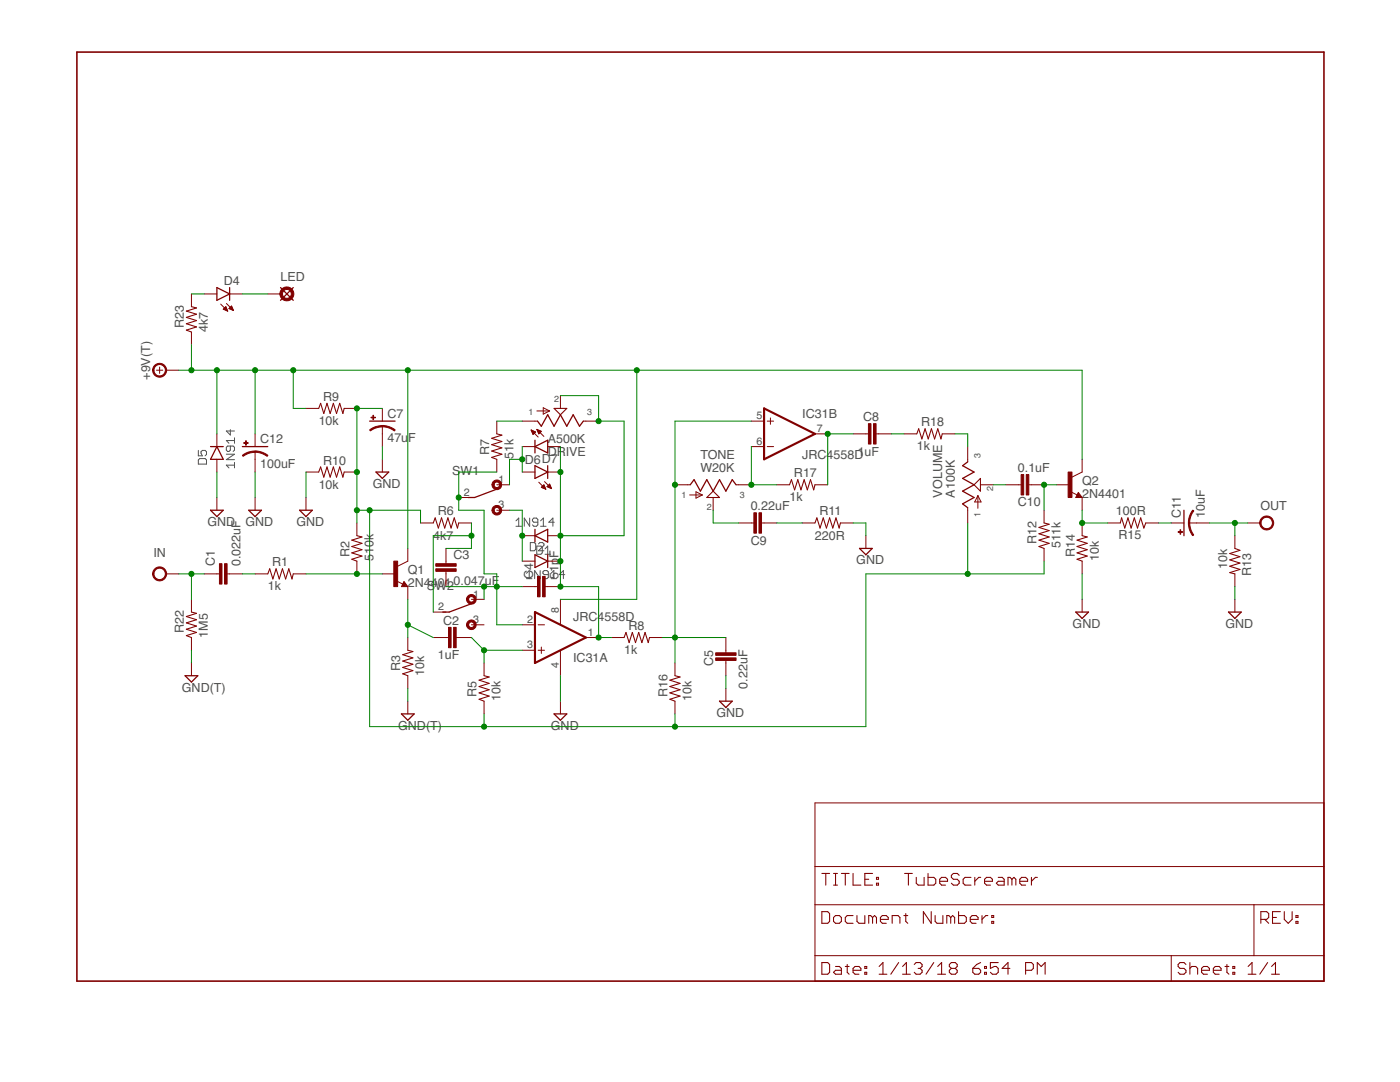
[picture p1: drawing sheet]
<svg xmlns="http://www.w3.org/2000/svg" width="279mm" height="216mm" viewBox="0 0 279 216" stroke-linecap="round" stroke-linejoin="round" font-family="sans-serif">
<g fill="none" stroke="#505050" stroke-width=".2">
<path d="M39.6 91.8l.3-.3h1l.3 .3v.8h-1.6zM39.6 89.9v1.1h.8l-.3-.6v-.3l.3-.2h.5l.3 .2v.6l-.3 .3M45.2 90.6h1.6l-1.6 1.1h1.6M46 89v.8l-.3 .3h-.3l-.2-.3v-.5l.2-.3h1.1l.3 .3v.5l-.3 .3M46 85.7v1.1l-.8-.8h1.6M46.8 92.8h-1.6l.5 .6M46.8 87.4v1.1M46.8 92.3v1.1M46.8 87.9h-1.6l.5 .6M103 103.9l.5-.5v1.6M103 105h1.1M105.1 114.4l.5-.5v1.6"/>
<path d="M105.1 115.5h1.1M105.7 103.4v1.6l-1.1-1.6v1.6M105.8 108.3h.8l.3 .2v1.1l-.3 .3h-.8zM107.1 109h.8l.3 .2v1.1l-.3 .3h-.8zM107.3 104.2h-.8l-.2-.3v-.2l.2-.3h.6l.2 .3v1l-.2 .3h-.6l-.2-.3M107.5 108.5l.2-.2h.6l.3 .2v.3l-1.1 1.1h1.1M107.8 113.9v1.6l-1.1-1.6v1.6M107.9 105h1.1M107.9 103.9l.5-.5v1.6M108.8 110.6h1.1M108.8 109.5l.5-.5v1.6M109.4 114.7h-.8l-.2-.3v-.3l.2-.2h.6l.2 .2v1.1l-.2 .3h-.6l-.2-.3"/>
<path d="M110 115.5h1.1M110 114.4l.5-.5v1.6M110.6 104.2h-1.1l.8-.8v1.6M112.7 114.7h-1.1l.8-.8v1.6"/>
</g>
<g fill="none" stroke="#800000" stroke-width=".21">
<path d="M38.2 61.2l1 .2-2 .7 2 .6-2 .6 2 .7-2 .6 2 .6-2 .7 1 .4M63.6 81.5l.4-1 .6 2 .7-2 .6 2 .6-2 .7 2 .6-2 .6 2 .3-1M63.6 94.2l.4-1 .6 2 .7-2 .6 2 .6-2 .7 2 .6-2 .6 2 .3-1M99.1 86.6l1.1 .2-2.1 .7 2.1 .6-2.1 .6 2.1 .7-2.1 .6 2.1 .6-2.1 .7 1 .4M110.6 81.5h2.5l-1.3 1.3zM142.3 98l1.3 1.3h-2.5zM157.6 96.7l.3-1 .7 2 .6-2 .7 2 .6-2 .6 2 .7-2 .6 2 .2-1M183 86.6l.3-1 .7 2 .6-2 .7 2 .6-2 .6 2 .7-2 .6 2 .2-1M194.4 96.7l1.3-1.2v2.5zM53.4 114.5l.4-1 .7 2 .6-2 .6 2 .7-2 .6 2 .6-2 .7 2 .2-1M71.2 106.9l1 .2-2 .7 2 .6-2 .7 2 .6-2 .6 2 .7-2 .6 1 .4M86.5 104.4l.3-1.1 .7 2.1 .6-2.1 .7 2.1 .6-2.1 .6 2.1 .7-2.1 .6 2.1 .2-1"/>
<path d="M162.6 104.4l.4-1.1 .7 2.1 .6-2.1 .6 2.1 .7-2.1 .6 2.1 .6-2.1 .7 2.1 .2-1M208.4 104.4l1 .2-2.1 .6 2.1 .7-2.1 .6 2.1 .6-2.1 .7 2.1 .6-2.1 .7 1.1 .3M216 106.9l1 .2-2.1 .7 2.1 .6-2.1 .7 2.1 .6-2.1 .6 2.1 .7-2.1 .6 1.1 .4M223.6 104.4l.2-1.1 .7 2.1 .6-2.1 .6 2.1 .7-2.1 .6 2.1 .6-2.1 .7 2.1 .4-1M246.4 109.4l1.1 .4-2.1 .6 2.1 .7-2.1 .6 2.1 .7-2.1 .6 2.1 .6-2.1 .7 1 .2M38.2 122.1l1 .3-2 .6 2 .7-2 .6 2 .6-2 .7 2 .6-2 .6 1 .4M81.4 129.8l1 .2-2 .6 2 .7-2 .6 2 .6-2 .7 2 .6-2 .7 1 .3M96.6 134.8l1 .3-2 .6 2 .7-2 .6 2 .6-2 .7 2 .6-2 .6 1 .4M124.5 127.2l.4-1 .7 2 .6-2 .6 2 .7-2 .6 2 .6-2 .7 2 .2-1M134.7 134.8l1 .3-2 .6 2 .7-2 .6 2 .6-2 .7 2 .6-2 .6 1 .4M164 174.3h1.6M164.8 174.3v2.3"/>
<path d="M166.3 174.3h.8M166.3 176.6h.8M166.8 174.3v2.3M167.9 174.3h1.6M168.7 174.3v2.3M170.2 174.3v2.3h1.6M172.6 175.5h.8M174.1 174.3h-1.5v2.3h1.5M174.9 176.2h.4v.4h-.4zM174.9 175.1h.4v.4h-.4zM180.5 174.3h1.6M181.3 174.3v2.3"/>
<path d="M182.9 175.1v1.1l.3 .4h1.2v-1.5M185.2 174.3v2.3h1.2l.4-.4v-.7l-.4-.4h-1.2M187.5 175.9h1.6v-.4l-.4-.4h-.8l-.4 .4v.7l.4 .4h.8M191.4 174.7l-.3-.4h-.8l-.4 .4v.4l.4 .4h.8l.3 .4v.3l-.3 .4h-.8l-.4-.4M193.8 175.1h-1.2l-.4 .4v.7l.4 .4h1.2M194.5 175.1v1.5M195.7 175.1h-.4l-.8 .8M196.5 175.9h1.6v-.4l-.4-.4h-.8l-.4 .4v.7l.4 .4h.8M199.2 175.1h.8l.4 .4v1.1h-1.2l-.4-.4 .4-.3h1.2M202 175.5l-.4-.4h-.4v1.5M202 175.5v1.1M202 175.5l.4-.4 .3 .4v1.1"/>
<path d="M203.5 175.9h1.6v-.4l-.4-.4h-.8l-.4 .4v.7l.4 .4h.8M205.8 175.1v1.5M207 175.1h-.4l-.8 .8M164 181.9h1.2l.4 .4v1.6l-.4 .3h-1.2zM164 192.1h1.2l.4 .3v1.6l-.4 .4h-1.2zM166.3 183.1l.5-.4h.7l.4 .4v.8l-.4 .3h-.7l-.5-.3zM166.8 192.8h.7l.4 .4v1.2h-1.1l-.5-.4 .5-.4h1.1M168.7 192.8h.8M169.1 192.4v1.6l.4 .4M170.2 193.6h1.6v-.4l-.4-.4h-.8l-.4 .4v.8l.4 .4h.8M170.2 182.7h-1.1l-.4 .4v.8l.4 .3h1.1M171 182.7v1.2l.4 .3h1.2v-1.5"/>
<path d="M172.6 194h.4v.4h-.4zM172.6 192.8h.4v.4h-.4zM174.1 183.1l-.3-.4h-.4v1.5M174.1 183.1l.4-.4 .4 .4v1.1M174.1 183.1v1.1M175.5 194.4h1.5M175.5 192.8l.7-.7v2.3M175.7 183.5h1.6v-.4l-.4-.4h-.8l-.4 .4v.8l.4 .3h.8M178.1 184.2v-1.5h1.1l.4 .4v1.1M179.3 192.1l-1.5 2.3M180.1 194.4h1.6M180.1 192.8l.8-.7v2.3"/>
<path d="M180.4 182.7h.8M180.8 182.3v1.6l.4 .3M182.5 192.4l.3-.3h.8l.4 .3v.4l-.4 .4M183.2 193.2h.4M183.6 193.2l.4 .4v.4l-.4 .4h-.8l-.3-.4M185.8 181.9v2.3l-1.5-2.3v2.3M186.4 192.1l-1.6 2.3M186.6 182.7v1.2l.4 .3h1.2v-1.5M187.1 194.4h1.6M187.1 192.8l.8-.7v2.3M189.7 183.1l-.3-.4h-.4v1.5M189.7 183.1v1.1"/>
<path d="M189.7 183.1l.4-.4 .4 .4v1.1M189.9 193.2l-.4 .4v.4l.4 .4h.7l.4-.4v-.4l-.4-.4M189.9 193.2l-.4-.4v-.4l.4-.3h.7l.4 .3v.4l-.4 .4M189.9 193.2h.7M191.3 181.9v2.3h1.2l.3-.3v-.8l-.3-.4h-1.2M193.6 183.5h1.6v-.4l-.4-.4h-.8l-.4 .4v.8l.4 .3h.8M194.1 193.2h1.2l.4 .4v.4l-.4 .4h-.8l-.4-.4zM195.7 192.1l-.8 .3-.8 .8M196 182.7v1.5M196.5 194h.4v.4h-.4zM196.5 192.8h.4v.4h-.4zM197.1 182.7h-.4l-.7 .8"/>
<path d="M197.9 183.9h.4v.3h-.4zM197.9 182.7h.4v.4h-.4zM199.2 192.1h-1.5v1.1l.7-.4h.4l.4 .4v.8l-.4 .4h-.7l-.4-.4M201.5 193.2h-1.5l1.2-1.1v2.3M204.7 193.6h1.1l.4-.4v-.8l-.4-.3h-1.1v2.3M207 194.4v-2.3l.8 .7 .8-.7v2.3M236.7 192.4l-.4-.3h-.8l-.4 .3v.4l.4 .4h.8l.4 .4v.4l-.4 .4h-.8l-.4-.4M237.5 193.2l.3-.4h.8l.4 .4v1.2M237.5 192.1v2.3M239.8 193.6h1.6v-.4l-.4-.4h-.8l-.4 .4v.8l.4 .4h.8M242.1 193.6h1.6v-.4l-.4-.4h-.8l-.4 .4v.8l.4 .4h.8M244.5 192.8h.8"/>
<path d="M244.9 192.4v1.6l.4 .4M246 194h.4v.4h-.4zM246 192.8h.4v.4h-.4zM249.1 194.4h1.6M249.1 192.8l.8-.7v2.3M251.6 183.5h1.2l.4-.4v-.8l-.4-.4h-1.2v2.3M252.4 183.5l.8 .7M253 192.1l-1.6 2.3M253.8 194.4h1.5M253.8 192.8l.8-.7v2.3M254 183.1h.7M255.5 181.9h-1.5v2.3h1.5"/>
<path d="M256.3 181.9v1.6l.8 .7 .8-.7v-1.6M258.6 183.9h.4v.3h-.4zM258.6 182.7h.4v.4h-.4z"/>
</g>
<g fill="none" stroke="#800000" stroke-width=".2">
<path d="M38.2 58.7v2.5M40.7 58.7h2.6M45.8 58.7h2.6M53.4 58.7h2.6M31.2 73.9h1.3M31.9 73.2v1.3M33.1 73.9h2.6M38.2 66.3v2.5M44 60.7l1.4 1.4M44.6 61.7l.5-.5 .3 .9zM44.6 61.6h.7M44.7 61.8h.6"/>
<path d="M44.7 61.5h.5M44.9 61.4h.2M45 61.9h.4M45 61.3h.1M45.2 60.6l1.4 1.4M45.3 62h.1M45.7 61.6l.5-.5 .4 .9zM45.7 61.5h.7M45.9 61.6h.6M45.9 61.4h.5M46 61.3h.3M46.1 61.2h.1"/>
<path d="M46.1 61.8h.4M46.4 61.9h.2M111.8 79v2.5M43.3 86.6v2.5M43.3 91.7v2.5M43.3 99.3v2.5M50.9 86.6v2.5M50.9 90.1v4.1M50.9 99.3v2.5M61.1 81.5h2.5M61.1 94.2h2.5M61.1 99.3v2.5"/>
<path d="M68.7 81.5h2.5M68.7 94.2h2.5M76.3 81.5v2.5M76.3 85v4.1M76.3 91.7v2.5M91.5 99.3h2.6M99.1 84v2.6M99.1 91.7v2.5M99.1 96.7h2.6M104.2 94.2h2.6M104.2 84h3.1M104.2 89.1h2.6"/>
<path d="M106 85.8l1.4 1.4M106 85.8l.9 .4M106 85.8l.4 .9 .5-.5M106 85.9h.2M106.1 86h.3M106.2 86.1h.5M106.2 86.2h.6M106.2 86.4h.5M106.3 86.5h.3M106.3 86.6h.2M107.1 82h2.6M107.1 85.7l1.4 1.4"/>
<path d="M107.1 85.7l.9 .4-.5 .5zM107.2 85.7h.1M107.2 85.9h.4M107.3 86h.6M107.3 86.1h.7M107.4 86.2h.5M107.4 86.4h.4M107.5 86.5h.1M107.5 96.2l1.4 1.4M108.1 97.2h.7M108.2 97.1h.5M108.3 97.3h.5"/>
<path d="M108.3 97h.3M108.4 81.4l1.3 .6-1.3 .6zM108.4 96.9h.2M108.5 96.7l.4 .9-.9-.4zM108.5 97.5h.4M108.7 96.1l1.4 1.4M108.8 97.6h.1M109.2 97.1h.7M109.3 94.2h2.5M109.3 89.1h2.5M109.3 97h.6M109.4 97.2h.6"/>
<path d="M109.5 96.9h.3M109.6 96.7h.1M109.7 96.6l-.5 .5 .9 .4M109.7 96.6l.4 .9M109.7 96.6h.1M109.7 97.3h.3M110 97.5h.1M116.4 84h3.1M134.7 96.7h3.1M137.6 98.8h2.6M138.9 98.1l1.3 .7-1.3 .6zM142.3 99.3v2.5"/>
<path d="M146.9 96.7h3M149.9 84h2.6M149.9 89.1h2.6M153.1 84h1.3M153.1 89.1h1.3M153.8 83.4v1.3M155 96.7h2.6M162.6 96.7h2.6M162.6 86.6h2.6M170.3 86.6h3M174.8 86.6h3.1M180.4 86.6h2.6"/>
<path d="M188 86.6h2.6M193.1 89.1v3.1M195.2 98.9v2.5M195.2 98.9l.6 1.3h-1.3zM195.7 96.7h2.5M200.7 96.7h3.1M205.3 96.7h3.1M210.9 96.7h2.5M213.7 98.1l1.3 .7M215.2 98.3l.8 1h-1.3zM216 91.7v2.5l-2.1 1M216 99.3v2.5"/>
<path d="M33.1 114.5h2.6M38.2 119.6v2.5M40.7 114.5h3.1M45.3 114.5h3.1M50.9 114.5h2.5M58.5 114.5h2.6M71.2 104.4v2.5M71.2 112v2.5M76.3 114.5h2.5M79.1 115.9l1.3 .6M80.6 116l.8 1.1h-1.3zM81.4 109.4v2.6l-2 1"/>
<path d="M81.4 117.1v2.5M83.9 104.4h2.6M89 109.4v3.1M89 114v3.1M91.5 104.4h2.6M94.1 119.6h2.5M99.1 101.8h2.6M104.2 106.9h2.6M104.2 112h2.6M104.2 117.1h3.1M108.8 117.1h3M109.3 106.9h2.5"/>
<path d="M109.3 112h2.5M111.8 119.6v5.1M147.4 104.4h3.1M152 104.4h3M160.1 104.4h2.5M167.7 104.4h2.6M172.8 106.9v2.5M193.1 101.3v3.1M208.4 101.8v2.6M208.4 109.4v2.6M216 104.4v2.5M216 112v2.5"/>
<path d="M216 119.6v2.5M221 104.4h2.6M228.7 104.4h2.5M233.7 104.4h2.6M237.3 104.4h4.1M246.4 106.9v2.5M246.4 114.5v2.6M246.4 119.6v2.5M249 104.4h2.5M38.2 127.2v2.6M38.2 132.3v2.5M81.4 127.2v2.6"/>
<path d="M81.4 134.8v2.6M81.4 139.9v2.6M86.5 127.2h3M86.5 122.1h2.5M91 127.2h3.1M94.1 124.7h2.5M96.6 132.3v2.5M96.6 139.9v2.6M104.2 129.8h2.6M104.2 124.7h2.6M107.4 129.8h1.3M107.4 124.7h1.3"/>
<path d="M108 129.1v1.3M111.8 129.8v5M111.8 139.9v2.6M116.9 127.2h2.6M122 127.2h2.5M129.6 127.2h2.6M134.7 132.3v2.5M134.7 139.9v2.6M144.9 127.2v3.1M144.9 131.8v3M144.9 137.4v2.5M162.6 160.2h101.6v35.6h-101.6z"/>
<path d="M162.6 172.9h101.6M162.6 180.5h101.6M162.6 190.7h101.6M233.7 190.7v5.1M250.3 180.5v10.2"/>
</g>
<g fill="#800000" stroke="#800000" stroke-width=".2">
<path d="M30.8 113.6a1.39 1.39 0 0 1 2.2 .2 1.39 1.39 0 0 1-.8 2.1 1.39 1.39 0 0 1-1.7-1.4h.2a1.15 1.15 0 0 1 1.6-1.1 1.15 1.15 0 0 1 .3 1.9 1.15 1.15 0 0 1-1.8-.5l-.1-.3h-.2z" fill-rule="evenodd"/>
<path d="M30.8 72.9a1.4 1.4 0 0 1 2.2 .3 1.4 1.4 0 0 1-.8 2 1.4 1.4 0 0 1-1.7-1.3h.2a1.15 1.15 0 0 1 1.6-1.1 1.15 1.15 0 0 1 .3 1.9 1.15 1.15 0 0 1-1.8-.5l-.1-.3h-.2z" fill-rule="evenodd"/>
<path d="M50.9 90l1.4 .2 1.2 .7-.2 .2-.9-.5-1.5-.4z" fill-rule="evenodd"/>
<path d="M48.4 90.9l1.2-.7 1.3-.2v.3l-1 .1-1.4 .7z" fill-rule="evenodd"/>
<path d="M238 101.8l.3 .1-.6 .9-.3 1.6h-.2l.2-1.4z" fill-rule="evenodd"/>
<path d="M237.2 104.4h.2l.3 1.5 .5 .8-.2 .2-.6-1.2z" fill-rule="evenodd"/>
<path d="M251.8 103.4a1.39 1.39 0 0 1 2.2 .2 1.39 1.39 0 0 1-.8 2.1 1.39 1.39 0 0 1-1.8-1.3h.3a1.15 1.15 0 0 1 1.6-1.1 1.15 1.15 0 0 1 .2 1.9 1.15 1.15 0 0 1-1.8-.6v-.2h-.3z" fill-rule="evenodd"/>
<path d="M76.3 84.9l1.4 .2 1.2 .7-.2 .2-.9-.5-1.5-.3z" fill-rule="evenodd"/>
<path d="M73.8 85.8l1.2-.7 1.3-.2v.3l-1.5 .3-.9 .5z" fill-rule="evenodd"/>
<path d="M56.2 57.7a1.4 1.4 0 0 1 2.2 .2 1.4 1.4 0 0 1-.8 2.1 1.4 1.4 0 0 1-1.7-1.3h.2a1.14 1.14 0 0 1 1.6-1.1 1.14 1.14 0 0 1 .3 1.9 1.14 1.14 0 0 1-1.8-.6l-.1-.2h-.2z" fill-rule="evenodd"/>
<path d="M56.5 57.8a1.15 1.15 0 0 1 1.8 .3 1.15 1.15 0 0 1-.8 1.6 1.15 1.15 0 0 1-1.4-1h.3a.88 .88 0 0 1 1.2-.9 .88 .88 0 0 1 .2 1.5 .88 .88 0 0 1-1.4-.4v-.2h-.3l.2-.7z" fill-rule="evenodd"/>
<path d="M98.4 96.1a.96 .96 0 0 1 1.5 .1 .96 .96 0 0 1-.4 1.4 .96 .96 0 0 1-1.3-.9h.4a.56 .56 0 0 1 .8-.5 .56 .56 0 0 1 .2 .9 .56 .56 0 0 1-1-.2v-.2h-.4z" fill-rule="evenodd"/>
<path d="M98.4 101.2a.96 .96 0 0 1 1.5 0 .96 .96 0 0 1-.4 1.5 .96 .96 0 0 1-1.3-.9h.4a.56 .56 0 0 1 .8-.5 .56 .56 0 0 1 .2 .9 .56 .56 0 0 1-1-.2v-.2h-.4z" fill-rule="evenodd"/>
<path d="M93.3 119a.96 .96 0 0 1 1.6 .1 .96 .96 0 0 1-.6 1.4 .96 .96 0 0 1-1.2-.9h.4a.56 .56 0 0 1 .8-.6 .56 .56 0 0 1 .2 .9 .56 .56 0 0 1-.9-.1l-.1-.2h-.4z" fill-rule="evenodd"/>
<path d="M93.3 124.1a.96 .96 0 0 1 1.6 0 .96 .96 0 0 1-.6 1.5 .96 .96 0 0 1-1.2-.9h.4a.56 .56 0 0 1 .8-.6 .56 .56 0 0 1 .2 .9 .56 .56 0 0 1-.9-.2l-.1-.1h-.4z" fill-rule="evenodd"/>
</g>
<g fill="#800000" stroke="#800000" stroke-width=".2">
<path d="M43.8 112.5h.5v4h-.5z"/>
<path d="M44.8 112.5h.5v4h-.5z"/>
<path d="M48.6 88.3h.9v.2h-.9z"/>
<path d="M49 87.9h.1v.9h-.1z"/>
<path d="M78.6 112h.8v5.1h-.8z"/>
<path d="M213.2 94.2h.7v5.1h-.7z"/>
<path d="M89.5 125.2h.5v4h-.5z"/>
<path d="M90.5 125.2h.5v4h-.5z"/>
<path d="M87 112.5h4v.5h-4z"/>
<path d="M87 113.5h4v.5h-4z"/>
<path d="M107.3 115h.5v4.1h-.5z"/>
<path d="M108.3 115h.5v4.1h-.5z"/>
<path d="M142.8 131.3h4.1v.5h-4.1z"/>
<path d="M142.8 130.3h4.1v.5h-4.1z"/>
<path d="M151.5 102.3h.5v4.1h-.5z"/>
<path d="M150.5 102.3h.5v4.1h-.5z"/>
<path d="M173.3 84.5h.5v4.1h-.5z"/>
<path d="M174.3 84.5h.5v4.1h-.5z"/>
<path d="M204.8 94.7h.5v4.1h-.5z"/>
<path d="M203.8 94.7h.5v4.1h-.5z"/>
<path d="M235.5 105.7h.1v.9h-.1z"/>
<path d="M235.1 106.1h.9v.1h-.9z"/>
<path d="M74 83.2h.9v.2h-.9z"/>
<path d="M74.4 82.9h.1v.9h-.1z"/>
</g>
<g fill="none" stroke="#800000" stroke-width=".25">
<path d="M43.3 57.4l2.5 1.3-2.5 1.2zM45.8 57.4v2.5M56 57.4l2.5 2.5M58.5 57.4l-2.5 2.5M42 89.1h2.6M43.3 89.1l1.3 2.6h-2.6zM48.4 89.1h5M73.8 84h5M75 94.2h2.6l-1.3 1.3zM99.8 97.4l-5.1 1.9h-1.2M106.8 89.1l2.5-1.3v2.6zM106.8 87.8v2.6"/>
<path d="M106.8 92.9l2.5 1.3-2.5 1.3zM107.3 84l.7 1 1.3-2.2 1.3 2.2 1.2-2.2 1.3 2.2 1.3-2.2 1.3 2.2 .7-1M109.3 92.9v2.6M137.8 96.7l.7-1 1.3 2.3 1.3-2.3 1.2 2.3 1.3-2.3 1.3 2.3 1.2-2.3 .8 1M193.1 92.2l-1 .7 2.3 1.3-2.3 1.3 2.3 1.2-2.3 1.3 2.3 1.3-2.3 1.2 1 .8M215.2 98.8l.1 .2h-.4l.3-.5 .5 .6h-.8M42 101.8h2.6l-1.3 1.3zM49.6 101.8h2.6l-1.3 1.3zM59.8 101.8h2.5l-1.2 1.3zM80.6 116.5l.2 .3h-.4l.2-.5 .5 .6h-.7M106.8 106.9l2.5-1.3v2.6zM106.8 105.6v2.6"/>
<path d="M106.8 110.7l2.5 1.3-2.5 1.2zM109.3 110.7v2.5M171.5 109.4h2.6l-1.3 1.3zM236.3 101.8v5.1M36.9 134.8h2.6l-1.3 1.3zM94.7 120.2l-5.1 1.9h-1.2M143.6 139.9h2.5l-1.2 1.3zM214.7 122.1h2.5l-1.2 1.3zM245.2 122.1h2.5l-1.3 1.3zM80.1 142.5h2.6l-1.3 1.2zM110.6 142.5h2.5l-1.3 1.2z"/>
</g>
<path d="M152.5 81.5l10.1 5.1-10.1 5.1zM106.8 122.1l10.1 5.1-10.1 5.1z" fill="none" stroke="#800000" stroke-width=".42"/>
<path d="M15.3 10.4h248.9v185.4h-248.9z" fill="none" stroke="#800000" stroke-width=".32"/>
<g fill="none" stroke="#008000" stroke-width=".2">
<path d="M38.2 58.7h2.5M48.4 58.7h5M35.7 73.9h180.3v17.8M38.2 68.8v5.1M43.3 73.9v12.7M50.9 73.9v12.7M58.5 73.9v7.6h2.6M81.4 73.9v35.5M111.8 79h7.7v5h5v22.9h-12.7M127.1 73.9v45.7h-15.3M43.3 94.2v5.1M50.9 94.2v5.1"/>
<path d="M61.1 94.2v5.1M76.3 89.1v2.6M76.3 81.5h-5.1v22.9M99.1 94.2h-7.6v7.6h5.1v12.7h2.5v10.2h5.1M99.1 84h5.1M104.2 89.1v5.1M104.2 91.7h-2.5v5M111.8 89.1v28h7.7v10.1h2.5M149.9 84h-15.2v48.3M149.9 89.1v7.6h5.1M170.3 86.6h-5.1v10.1M177.9 86.6h2.5"/>
<path d="M190.6 86.6h2.5v2.5M198.2 96.7h2.5M210.9 96.7h-2.5v5.1M35.7 114.5h5M38.2 114.5v5.1M48.4 114.5h2.5M61.1 114.5h15.2M71.2 101.8h12.7v2.6M73.8 101.8v43.2h99v-30.5h35.6v-2.5M81.4 119.6v7.6M89 117.1h15.2M94.1 106.9h-7.6v15.2"/>
<path d="M94.1 104.4v5h-5.1M96.6 117.1v2.5M101.7 101.8h2.5v10.2M142.3 101.8v2.6h5.1M155 104.4h5.1M170.3 104.4h2.5v2.5M193.1 104.4v10.1M216 101.8v2.6h5M216 114.5v5.1M231.2 104.4h2.5M241.4 104.4h7.6M246.4 104.4v2.5"/>
<path d="M246.4 117.1v2.5M38.2 129.8v2.5M81.4 137.4v2.5M81.4 124.7l5.1 2.5M94.1 127.2l2.5 2.6M96.6 129.8v2.5M96.6 129.8h7.6M111.8 134.8v5.1M132.2 127.2h12.7M144.9 134.8v2.6M96.6 142.5v2.5M134.7 142.5v2.5"/>
</g>
<g fill="#008000" stroke="#008000" stroke-width=".2">
<circle cx="38.2" cy="114.5" r=".51"/>
<circle cx="71.2" cy="114.5" r=".51"/>
<circle cx="38.2" cy="73.9" r=".51"/>
<circle cx="43.3" cy="73.9" r=".51"/>
<circle cx="50.9" cy="73.9" r=".51"/>
<circle cx="58.5" cy="73.9" r=".51"/>
<circle cx="81.4" cy="73.9" r=".51"/>
<circle cx="127.1" cy="73.9" r=".51"/>
<circle cx="71.2" cy="94.2" r=".51"/>
<circle cx="71.2" cy="101.8" r=".51"/>
<circle cx="96.6" cy="145" r=".51"/>
<circle cx="134.7" cy="145" r=".51"/>
<circle cx="193.1" cy="114.5" r=".51"/>
<circle cx="71.2" cy="81.5" r=".51"/>
<circle cx="73.8" cy="101.8" r=".51"/>
<circle cx="81.4" cy="124.7" r=".51"/>
<circle cx="96.6" cy="129.8" r=".51"/>
<circle cx="99.1" cy="117.1" r=".51"/>
<circle cx="91.5" cy="99.3" r=".51"/>
<circle cx="96.6" cy="117.1" r=".51"/>
<circle cx="134.7" cy="127.2" r=".51"/>
<circle cx="134.7" cy="96.7" r=".51"/>
<circle cx="149.9" cy="96.7" r=".51"/>
<circle cx="165.2" cy="86.6" r=".51"/>
<circle cx="208.4" cy="96.7" r=".51"/>
<circle cx="216" cy="104.4" r=".51"/>
<circle cx="246.4" cy="104.4" r=".51"/>
<circle cx="111.8" cy="112" r=".51"/>
<circle cx="111.8" cy="106.9" r=".51"/>
<circle cx="111.8" cy="117.1" r=".51"/>
<circle cx="119.5" cy="127.2" r=".51"/>
<circle cx="119.5" cy="84" r=".51"/>
<circle cx="111.8" cy="94.2" r=".51"/>
<circle cx="104.2" cy="91.7" r=".51"/>
<circle cx="104.2" cy="106.9" r=".51"/>
<circle cx="94.1" cy="106.9" r=".51"/>
</g>
<g font-size="2.5" fill="#505050">
<text x="44.7" y="56.9">D4</text>
<text x="56" y="56.1">LED</text>
<text x="36.7" y="65.4" transform="rotate(-90 36.7 65.4)">R23</text>
<text x="41.5" y="66.3" transform="rotate(-90 41.5 66.3)">4k7</text>
<text x="30" y="75.8" transform="rotate(-90 30 75.8)">+9V(T)</text>
<text x="64.5" y="80">R9</text>
<text x="77.3" y="83.4">C7</text>
<text x="160.1" y="83.4">IC31B</text>
<text x="51.9" y="88.5">C12</text>
<text x="63.6" y="84.8">10k</text>
<text x="77.3" y="88.2">47u</text>
<text x="81.5" y="88.2">F</text>
<text x="109.3" y="88.4">A500K</text>
<text x="172.3" y="84">C8</text>
<text x="183" y="89.9">1k</text>
<text x="183.8" y="85.1">R18</text>
<text x="51.9" y="93.3">100uF</text>
<text x="64.5" y="92.7">R10</text>
<text x="90.3" y="94.8">S</text>
<text x="91.9" y="94.8">W1</text>
<text x="97.7" y="90.8" transform="rotate(-90 97.7 90.8)">R7</text>
<text x="102.5" y="91.7" transform="rotate(-90 102.5 91.7)">51k</text>
<text x="104.7" y="92.7">D6D7</text>
<text x="109.3" y="90.9">DRIVE</text>
<text x="139.8" y="94.2">W20K</text>
<text x="139.8" y="91.7">TONE</text>
<text x="158.5" y="95.2">R17</text>
<text x="160.1" y="91.7">JRC4558D</text>
<text x="171.2" y="90.9">1uF</text>
<text x="203.1" y="94.2">0.1uF</text>
<text x="63.6" y="97.5">10k</text>
<text x="74.4" y="97.4">GND</text>
<text x="149.8" y="101.8">0.22uF</text>
<text x="157.6" y="100">1k</text>
<text x="188" y="99.3" transform="rotate(-90 188 99.3)">VOLUME</text>
<text x="190.6" y="99.3" transform="rotate(-90 190.6 99.3)">A100K</text>
<text x="203.1" y="101.1">C10</text>
<text x="216" y="99.3">2N4401</text>
<text x="216" y="96.7">Q2</text>
<text x="251.5" y="101.8">OUT</text>
<text x="41.4" y="105">GND</text>
<text x="49" y="105">GND</text>
<text x="59.2" y="105">GND</text>
<text x="86.5" y="107.7">4k7</text>
<text x="87.3" y="102.9">R6</text>
<text x="162.6" y="107.7">220R</text>
<text x="163.5" y="102.9">R11</text>
<text x="222.7" y="102.8">100R</text>
<text x="223.2" y="107.6">R15</text>
<text x="235.7" y="103.3" transform="rotate(-90 235.7 103.3)">C11</text>
<text x="240.5" y="103.3" transform="rotate(-90 240.5 103.3)">10uF</text>
<text x="30.6" y="111.2">IN</text>
<text x="42.9" y="113" transform="rotate(-90 42.9 113)">C1</text>
<text x="48" y="113" transform="rotate(-90 48 113)">0.022uF</text>
<text x="54.3" y="113">R1</text>
<text x="69.7" y="111.1" transform="rotate(-90 69.7 111.1)">R2</text>
<text x="74.5" y="112" transform="rotate(-90 74.5 112)">510k</text>
<text x="90.5" y="111.6">C3</text>
<text x="111.5" y="111.4" transform="rotate(-90 111.5 111.4)">F</text>
<text x="149.8" y="108.7">C9</text>
<text x="170.9" y="112.6">GND</text>
<text x="206.9" y="108.5" transform="rotate(-90 206.9 108.5)">R12</text>
<text x="211.7" y="109.4" transform="rotate(-90 211.7 109.4)">511k</text>
<text x="214.5" y="111.1" transform="rotate(-90 214.5 111.1)">R14</text>
<text x="219.3" y="112" transform="rotate(-90 219.3 112)">10k</text>
<text x="244.9" y="113.5" transform="rotate(-90 244.9 113.5)">10k</text>
<text x="53.4" y="117.8">1k</text>
<text x="81.4" y="117">2N44010.047uF</text>
<text x="81.4" y="114.5">Q1</text>
<text x="85.2" y="117.7">S</text>
<text x="86.9" y="117.7">W2</text>
<text x="106.4" y="115.5" transform="rotate(-90 106.4 115.5)">C4</text>
<text x="111.5" y="115.5" transform="rotate(-90 111.5 115.5)">51p</text>
<text x="249.7" y="114.9" transform="rotate(-90 249.7 114.9)">R13</text>
<text x="88.5" y="124.7">C2</text>
<text x="114.4" y="123.9">JRC4558D</text>
<text x="125.4" y="125.7">R8</text>
<text x="214.1" y="125.3">GND</text>
<text x="244.5" y="125.3">GND</text>
<text x="36.7" y="126.3" transform="rotate(-90 36.7 126.3)">R22</text>
<text x="41.5" y="127.2" transform="rotate(-90 41.5 127.2)">1M5</text>
<text x="87.4" y="131.5">1uF</text>
<text x="124.5" y="130.5">1k</text>
<text x="36.3" y="138">GND(T)</text>
<text x="79.9" y="133.9" transform="rotate(-90 79.9 133.9)">R3</text>
<text x="84.7" y="134.8" transform="rotate(-90 84.7 134.8)">10k</text>
<text x="114.4" y="132.2">IC31A</text>
<text x="142.3" y="132.8" transform="rotate(-90 142.3 132.8)">C5</text>
<text x="149.2" y="137.4" transform="rotate(-90 149.2 137.4)">0.22uF</text>
<text x="95.1" y="139" transform="rotate(-90 95.1 139)">R5</text>
<text x="99.9" y="139.9" transform="rotate(-90 99.9 139.9)">10k</text>
<text x="133.2" y="139" transform="rotate(-90 133.2 139)">R16</text>
<text x="138" y="139.9" transform="rotate(-90 138 139.9)">10k</text>
<text x="143" y="143.1">GND</text>
<text x="79.5" y="145.6">GND(T)</text>
<text x="109.9" y="145.6">GND</text>
</g>
<g font-size="2.1" fill="#505050">
<text x="150.9" y="83.7">5</text>
<text x="150.9" y="88.8">6</text>
<text x="163" y="86.2">7</text>
<text x="92.5" y="98.9">2</text>
<text x="99.5" y="101.5">3</text>
<text x="99.5" y="96.4">1</text>
<text x="94.4" y="119.2">1</text>
<text x="87.5" y="121.8">2</text>
<text x="94.4" y="124.3">3</text>
<text x="105.2" y="124.3">2</text>
<text x="111.5" y="122.3" transform="rotate(-90 111.5 122.3)">8</text>
<text x="105.2" y="129.4">3</text>
<text x="117.3" y="126.9">1</text>
<text x="111.5" y="133.3" transform="rotate(-90 111.5 133.3)">4</text>
</g>
<g font-size="1.8" fill="#505050">
<text x="105.5" y="82.8">1</text>
<text x="110.6" y="80.2">2</text>
<text x="117.2" y="82.8">3</text>
<text x="195.7" y="91.4" transform="rotate(-90 195.7 91.4)">3</text>
<text x="136" y="99.3">1</text>
<text x="141.1" y="101.8">2</text>
<text x="147.7" y="99.3">3</text>
<text x="198.2" y="98" transform="rotate(-90 198.2 98)">2</text>
<text x="195.7" y="103.1" transform="rotate(-90 195.7 103.1)">1</text>
</g>
</svg>
